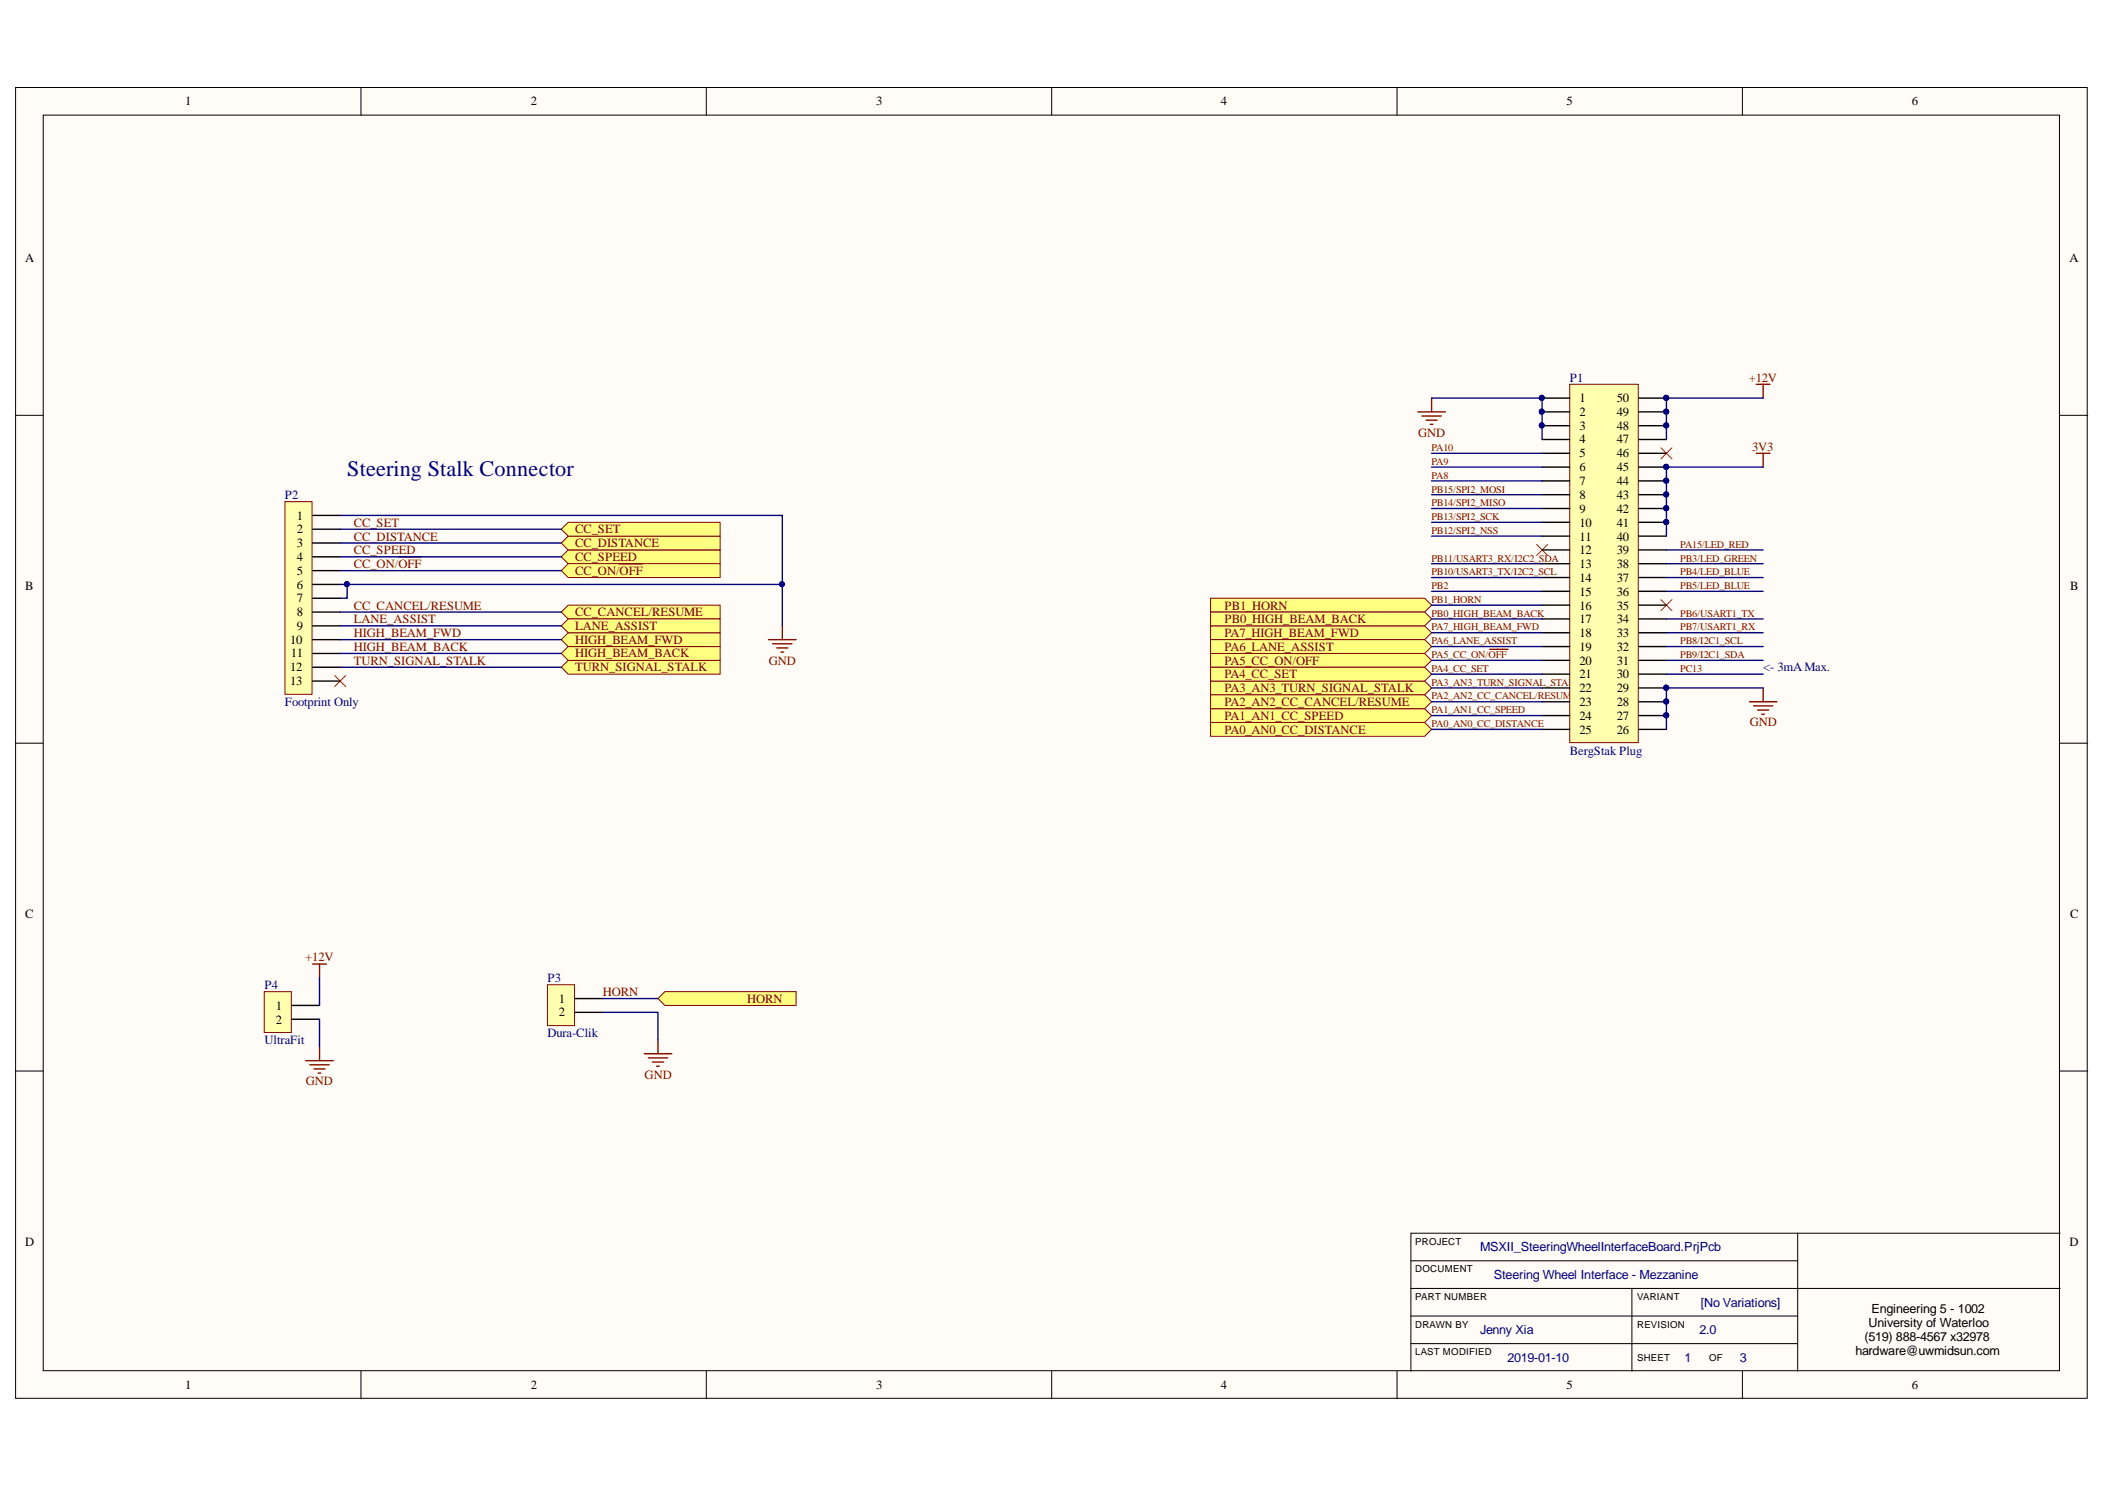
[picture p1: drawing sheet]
<svg xmlns="http://www.w3.org/2000/svg" width="297mm" height="210mm" viewBox="0 0 297 210" stroke-linecap="round" stroke-linejoin="round" font-family="sans-serif">
<g fill="#fffcf8" stroke="#000" stroke-width=".14">
<path d="M2.2 12.3h292.3v185h-292.3z"/>
<path d="M6.1 16.2h284.5v177.2h-284.5z"/>
</g>
<g fill="none" stroke="#000" stroke-width=".14">
<path d="M50.9 12.3v3.9M99.7 12.3v3.9M148.4 12.3v3.9M197.1 12.3v3.9M245.9 12.3v3.9M2.2 58.6h3.9M290.7 58.6h3.9M2.2 104.8h3.9M290.7 104.8h3.9M2.2 151.1h3.9M290.7 151.1h3.9M199.1 177.9h54.6"/>
<path d="M253.7 174h-54.6v19.4M253.7 174v19.4M253.7 174h37M50.9 193.4v3.9M99.7 193.4v3.9M148.4 193.4v3.9M197.1 193.4v3.9M199.1 189.5h54.6M199.1 181.8h91.6M199.1 185.6h54.6M230.3 181.8v11.6M245.9 193.4v3.9"/>
</g>
<g fill="none" stroke="#800000" stroke-width=".19">
<path d="M200.1 58.1h3.9M200.6 58.7h2.8M201.2 59.3h1.6M201.8 59.9h.4M202 56.2v1.9M247.8 54.2h2M248.8 54.2v2M247.8 63.9h2M248.8 63.9v2M210.2 91.6h2.6M246.8 99h3.9M247.4 99.6h2.8"/>
<path d="M248.8 97v2M248 100.2h1.6M248.6 100.7h.4"/>
</g>
<path d="M216.8 76.8l1.6 1.6M218.4 76.8l-1.6 1.6M234.4 63.2l1.5 1.5M235.9 63.2l-1.5 1.5M234.4 84.6l1.5 1.5M235.9 84.6l-1.5 1.5" fill="none" stroke="#f00" stroke-width=".14"/>
<path d="M221.5 54.2h9.7v50.6h-9.7z" fill="#ffffb0" stroke="#800000" stroke-width=".14"/>
<g fill="none" stroke="#000" stroke-width=".19">
<path d="M217.6 56.2h3.9M217.6 58.1h3.9M231.3 56.2h3.9M231.3 58.1h3.9M217.6 60h3.9M217.6 62h3.9M217.6 63.9h3.9M217.6 65.9h3.9M217.6 67.8h3.9M217.6 69.8h3.9M217.6 71.7h3.9M217.6 73.7h3.9"/>
<path d="M217.6 75.6h3.9M217.6 77.6h3.9M217.6 79.5h3.9M231.3 60h3.9M231.3 62h3.9M231.3 63.9h3.9M231.3 65.9h3.9M231.3 67.8h3.9M231.3 69.8h3.9M231.3 71.7h3.9M231.3 73.7h3.9M231.3 75.6h3.9"/>
<path d="M231.3 77.6h3.9M231.3 79.5h3.9M217.6 81.5h3.9M217.6 83.4h3.9M217.6 85.4h3.9M217.6 87.3h3.9M217.6 89.3h3.9M217.6 91.2h3.9M217.6 93.2h3.9M217.6 95.1h3.9M217.6 97h3.9M217.6 99h3.9"/>
<path d="M231.3 81.5h3.9M231.3 83.4h3.9M231.3 85.4h3.9M231.3 87.3h3.9M231.3 89.3h3.9M231.3 91.2h3.9M231.3 93.2h3.9M231.3 95.1h3.9M231.3 97h3.9M231.3 99h3.9M217.6 100.9h3.9M217.6 102.9h3.9"/>
<path d="M231.3 100.9h3.9M231.3 102.9h3.9"/>
</g>
<g fill="#000080" stroke="#000080" stroke-width=".14">
<circle cx="217.6" cy="56.1" r=".35"/>
<circle cx="217.6" cy="58.1" r=".35"/>
<circle cx="217.6" cy="60" r=".35"/>
<circle cx="235.1" cy="100.9" r=".35"/>
<circle cx="235.1" cy="99" r=".35"/>
<circle cx="235.1" cy="97" r=".35"/>
<circle cx="235.1" cy="73.6" r=".35"/>
<circle cx="235.1" cy="71.7" r=".35"/>
<circle cx="235.1" cy="69.7" r=".35"/>
<circle cx="235.1" cy="67.8" r=".35"/>
<circle cx="235.1" cy="65.9" r=".35"/>
<circle cx="235.1" cy="60" r=".35"/>
<circle cx="235.1" cy="58.1" r=".35"/>
<circle cx="235.1" cy="56.1" r=".35"/>
</g>
<g fill="#ffff80" stroke="#800000" stroke-width=".14">
<path d="M170.8 100h30.2l1 .9-1 1h-30.2z" fill-rule="evenodd"/>
<path d="M170.8 101.9h30.2l1 1-1 1h-30.2z" fill-rule="evenodd"/>
<path d="M170.8 96.1h30.2l1 .9-1 1h-30.2z" fill-rule="evenodd"/>
<path d="M170.8 98h30.2l1 1-1 1h-30.2z" fill-rule="evenodd"/>
<path d="M170.8 92.2h30.2l1 1-1 .9h-30.2z" fill-rule="evenodd"/>
</g>
<path d="M183 92.2h3.3" fill="none" stroke="#800000" stroke-width=".19"/>
<g fill="#ffff80" stroke="#800000" stroke-width=".14">
<path d="M170.8 94.1h30.2l1 1-1 1h-30.2z" fill-rule="evenodd"/>
<path d="M170.8 88.3h30.2l1 1-1 .9h-30.2z" fill-rule="evenodd"/>
<path d="M170.8 90.2h30.2l1 1-1 1h-30.2z" fill-rule="evenodd"/>
<path d="M170.8 84.4h30.2l1 1-1 .9h-30.2z" fill-rule="evenodd"/>
<path d="M170.8 86.3h30.2l1 1-1 1h-30.2z" fill-rule="evenodd"/>
</g>
<path d="M56.2 78.5h3.3M108.4 90.2h3.9M109 90.8h2.8M109.6 91.4h1.6M110.2 92h.4M110.4 88.3v1.9" fill="none" stroke="#800000" stroke-width=".19"/>
<path d="M47.2 95.3l1.6 1.6M48.8 95.3l-1.6 1.6" fill="none" stroke="#f00" stroke-width=".14"/>
<path d="M40.2 70.8h3.8v27.1h-3.8z" fill="#ffffb0" stroke="#800000" stroke-width=".14"/>
<g fill="none" stroke="#000" stroke-width=".19">
<path d="M44.1 72.7h3.9M44.1 74.7h3.9M44.1 76.6h3.9M44.1 78.5h3.9M44.1 80.5h3.9M44.1 82.4h3.9M44.1 84.4h3.9M44.1 86.3h3.9M44.1 88.3h3.9M44.1 90.2h3.9M44.1 92.2h3.9M44.1 94.1h3.9"/>
<path d="M44.1 96.1h3.9"/>
</g>
<path d="M77.3 138.9h3.8v5.8h-3.8z" fill="#ffffb0" stroke="#800000" stroke-width=".14"/>
<path d="M81.2 140.9h3.8M81.2 142.8h3.8" fill="none" stroke="#000" stroke-width=".19"/>
<path d="M90.9 148.6h3.9M91.5 149.2h2.7M92.1 149.8h1.5M92.7 150.4h.3M92.8 146.7v1.9" fill="none" stroke="#800000" stroke-width=".19"/>
<path d="M37.3 139.9h3.8v5.7h-3.8z" fill="#ffffb0" stroke="#800000" stroke-width=".14"/>
<path d="M41.2 141.8h3.9M41.2 143.8h3.9" fill="none" stroke="#000" stroke-width=".19"/>
<path d="M44.1 136h2M45.1 136v1.9M43.1 149.6h3.9M43.7 150.2h2.8M44.3 150.8h1.6M44.9 151.4h.4M45.1 147.7v1.9" fill="none" stroke="#800000" stroke-width=".19"/>
<g fill="#ffff80" stroke="#800000" stroke-width=".14">
<path d="M79.2 94.1l1-.9h21.4v1.9h-21.4z" fill-rule="evenodd"/>
<path d="M79.2 86.3l1-.9h21.4v1.9h-21.4z" fill-rule="evenodd"/>
<path d="M79.2 78.5l1-.9h21.4v1.9h-21.4z" fill-rule="evenodd"/>
<path d="M79.2 76.6l1-1h21.4v2h-21.4z" fill-rule="evenodd"/>
<path d="M92.8 140.9l1-1h18.5v1.9h-18.5z" fill-rule="evenodd"/>
<path d="M79.2 92.2l1-1h21.4v2h-21.4z" fill-rule="evenodd"/>
<path d="M79.2 90.2l1-.9h21.4v1.9h-21.4z" fill-rule="evenodd"/>
<path d="M79.2 88.3l1-1h21.4v2h-21.4z" fill-rule="evenodd"/>
<path d="M79.2 80.5l1-1h21.4v2h-21.4z" fill-rule="evenodd"/>
</g>
<path d="M87.4 79.5h3.2" fill="none" stroke="#800000" stroke-width=".19"/>
<path d="M79.2 74.7l1-1h21.4v1.9h-21.4z" fill-rule="evenodd" fill="#ffff80" stroke="#800000" stroke-width=".14"/>
<g fill="none" stroke="#000080" stroke-width=".19">
<path d="M202 56.2h15.6v5.8M248.8 56.2h-13.6v5.8M48 72.7h62.4v9.7M48 74.7h31.2M48 76.6h31.2M48 78.5h31.2M202 79.5h15.6M202 75.6h15.6M202 73.7h15.6M202 71.7h15.6M202 69.8h15.6M202 67.8h15.6"/>
<path d="M202 65.9h15.6M202 63.9h15.6M235.2 79.5h13.6M235.2 77.6h13.6M248.8 65.9h-13.6v9.7M48 82.4h62.4v5.9M48 80.5h31.2M48 86.3h31.2M48 88.3h31.2M48 90.2h31.2M48 92.2h31.2M48 94.1h31.2"/>
<path d="M49 82.4v2h-1M202 81.5h15.6M202 95.1h15.6M202 93.2h15.6M202 91.2h15.6M202 89.3h15.6M202 87.3h15.6M202 83.4h15.6M202 99h15.6M202 97h15.6M202 85.4h15.6M235.2 81.5h13.6"/>
<path d="M235.2 95.1h13.6M235.2 93.2h13.6M235.2 91.2h13.6M235.2 89.3h13.6M235.2 87.3h13.6M235.2 83.4h13.6M248.8 97h-13.6v5.9M202 102.9h15.6M202 100.9h15.6M45.1 137.9v3.9M45.1 143.8v3.9M85 142.8h7.8v3.9"/>
<path d="M85 140.9h7.8"/>
</g>
<g fill="#000080" stroke="#000080" stroke-width=".14">
<circle cx="217.6" cy="60" r=".35"/>
<circle cx="217.6" cy="58.1" r=".35"/>
<circle cx="217.6" cy="56.1" r=".35"/>
<circle cx="235.1" cy="60" r=".35"/>
<circle cx="235.1" cy="58.1" r=".35"/>
<circle cx="235.1" cy="56.1" r=".35"/>
<circle cx="235.1" cy="65.9" r=".35"/>
<circle cx="235.1" cy="67.8" r=".35"/>
<circle cx="235.1" cy="69.7" r=".35"/>
<circle cx="235.1" cy="71.7" r=".35"/>
<circle cx="235.1" cy="73.6" r=".35"/>
<circle cx="235.1" cy="100.9" r=".35"/>
<circle cx="235.1" cy="99" r=".35"/>
<circle cx="235.1" cy="97" r=".35"/>
<circle cx="48.9" cy="82.4" r=".35"/>
<circle cx="110.3" cy="82.4" r=".35"/>
</g>
<text font-size="3.1" fill="#000080" x="49" y="67.1">Steering Stalk Connector</text>
<g font-size="1.8">
<text x="26.1" y="14.9">1</text>
<text x="74.9" y="14.9">2</text>
<text x="123.6" y="14.9">3</text>
<text x="172.3" y="14.9">4</text>
<text x="221" y="14.9">5</text>
<text x="269.8" y="14.9">6</text>
<text x="3.6" y="37">A</text>
<text x="292" y="37">A</text>
<text x="222.9" y="56.7">1</text>
<text x="222.9" y="58.7">2</text>
<text x="228.1" y="58.7">49</text>
<text x="228.1" y="56.7">50</text>
<text x="222.9" y="60.6">3</text>
<text x="222.9" y="62.6">4</text>
<text x="222.9" y="64.5">5</text>
<text x="228.1" y="64.5">46</text>
<text x="228.1" y="62.6">47</text>
<text x="228.1" y="60.6">48</text>
<text x="222.9" y="66.4">6</text>
<text x="222.9" y="68.4">7</text>
<text x="222.9" y="70.3">8</text>
<text x="228.1" y="70.3">43</text>
<text x="228.1" y="68.4">44</text>
<text x="228.1" y="66.4">45</text>
<text x="41.9" y="73.3">1</text>
<text x="41.9" y="75.2">2</text>
<text x="41.9" y="77.2">3</text>
<text x="222.9" y="72.4">9</text>
<text x="222.9" y="74.3">10</text>
<text x="222.9" y="76.3">11</text>
<text x="228.1" y="76.3">40</text>
<text x="228.1" y="74.3">41</text>
<text x="228.1" y="72.4">42</text>
<text x="3.6" y="83.3">B</text>
<text x="41.9" y="79.1">4</text>
<text x="41.9" y="81.1">5</text>
<text x="41.9" y="83">6</text>
<text x="222.9" y="78.2">12</text>
<text x="222.9" y="80.1">13</text>
<text x="222.9" y="82.1">14</text>
<text x="228.1" y="82.1">37</text>
<text x="228.1" y="80.1">38</text>
<text x="228.1" y="78.2">39</text>
<text x="292.1" y="83.3">B</text>
<text x="41.9" y="85">7</text>
<text x="41.9" y="86.9">8</text>
<text x="41.9" y="88.9">9</text>
<text x="222.9" y="84">15</text>
<text x="222.9" y="86">16</text>
<text x="222.9" y="87.9">17</text>
<text x="222.9" y="89.9">18</text>
<text x="228.1" y="89.9">33</text>
<text x="228.1" y="87.9">34</text>
<text x="228.1" y="86">35</text>
<text x="228.1" y="84">36</text>
<text x="41" y="90.8">10</text>
<text x="41" y="94.7">12</text>
<text x="41" y="92.7">11</text>
<text x="222.9" y="91.8">19</text>
<text x="222.9" y="93.8">20</text>
<text x="222.9" y="95.7">21</text>
<text x="228.1" y="95.7">30</text>
<text x="228.1" y="93.8">31</text>
<text x="228.1" y="91.8">32</text>
<text x="41" y="96.6">13</text>
<text x="222.9" y="97.6">22</text>
<text x="222.9" y="99.6">23</text>
<text x="222.9" y="101.5">24</text>
<text x="228.1" y="101.5">27</text>
<text x="228.1" y="99.6">28</text>
<text x="228.1" y="97.6">29</text>
<text x="222.9" y="103.5">25</text>
<text x="228.1" y="103.5">26</text>
<text x="3.6" y="129.5">C</text>
<text x="292.1" y="129.5">C</text>
<text x="38.9" y="142.5">1</text>
<text x="78.9" y="141.4">1</text>
<text x="78.9" y="143.4">2</text>
<text x="38.9" y="144.4">2</text>
<text x="3.6" y="175.8">D</text>
<text x="292" y="175.8">D</text>
<text x="264.1" y="185.2">Engineering 5 - 1002</text>
<text x="261.8" y="191.2">hardware@uwmidsun.com</text>
<text x="263.1" y="189.2">(519) 888-4567 x32978</text>
<text x="263.7" y="187.2">University of Waterloo</text>
<text x="26.1" y="196">1</text>
<text x="74.9" y="196">2</text>
<text x="123.6" y="196">3</text>
<text x="172.3" y="196">4</text>
<text x="221" y="196">5</text>
<text x="269.8" y="196">6</text>
</g>
<g font-size="1.8" fill="#000080">
<text x="221.5" y="53.9">P1</text>
<text x="40.2" y="70.3">P2</text>
<text x="248.8" y="94.7">&lt;- 3mA Max.</text>
<text x="40.2" y="99.6">Footprint Only</text>
<text x="221.5" y="106.4">BergStak Plug</text>
<text x="37.3" y="139.5">P4</text>
<text x="77.3" y="138.6">P3</text>
<text x="37.3" y="147.3">UltraFit</text>
<text x="77.3" y="146.3">Dura-Clik</text>
<text x="208.8" y="176.5">MSXII_SteeringWheelInterfaceBoard.PrjPcb</text>
<text x="210.8" y="180.4">Steering Wheel Interface - Mezzanine</text>
<text x="240" y="184.3">[No Variations]</text>
<text x="208.8" y="188.2">Jenny Xia</text>
<text x="239.8" y="188.2">2.0</text>
<text x="212.7" y="192.1">2019-01-10</text>
<text x="237.7" y="192.1">1</text>
<text x="245.5" y="192.1">3</text>
</g>
<g font-size="1.8" fill="#800000">
<text x="246.8" y="53.9">+12V</text>
<text x="200.1" y="61.6">GND</text>
<text x="247.3" y="63.6">3V3</text>
<text x="49.9" y="74.3">CC_SET</text>
<text x="49.9" y="76.3">CC_DISTANCE</text>
<text x="81.2" y="77.2">CC_DISTANCE</text>
<text x="81.2" y="75.2">CC_SET</text>
<text x="49.9" y="78.2">CC_SPEED</text>
<text x="49.9" y="80.1">CC_ON/OFF</text>
<text x="81.2" y="79.1">CC_SPEED</text>
<text x="81.2" y="81.1">CC_ON/OFF</text>
<text x="49.9" y="86">CC_CANCEL/RESUME</text>
<text x="49.9" y="87.9">LANE_ASSIST</text>
<text x="49.9" y="89.9">HIGH_BEAM_FWD</text>
<text x="81.2" y="86.9">CC_CANCEL/RESUME</text>
<text x="81.2" y="88.9">LANE_ASSIST</text>
<text x="172.8" y="89.9">PA7_HIGH_BEAM_FWD</text>
<text x="172.8" y="86">PB1_HORN</text>
<text x="172.8" y="87.9">PB0_HIGH_BEAM_BACK</text>
<text x="49.9" y="91.8">HIGH_BEAM_BACK</text>
<text x="49.9" y="93.8">TURN_SIGNAL_STALK</text>
<text x="81.2" y="94.7">TURN_SIGNAL_STALK</text>
<text x="81.2" y="92.7">HIGH_BEAM_BACK</text>
<text x="81.2" y="90.8">HIGH_BEAM_FWD</text>
<text x="108.5" y="93.8">GND</text>
<text x="172.8" y="93.8">PA5_CC_ON/OFF</text>
<text x="172.8" y="95.7">PA4_CC_SET</text>
<text x="172.8" y="91.8">PA6_LANE_ASSIST</text>
<text x="172.8" y="101.5">PA1_AN1_CC_SPEED</text>
<text x="172.8" y="97.6">PA3_AN3_TURN_SIGNAL_STALK</text>
<text x="172.8" y="99.6">PA2_AN2_CC_CANCEL/RESUME</text>
<text x="172.8" y="103.5">PA0_AN0_CC_DISTANCE</text>
<text x="246.9" y="102.5">GND</text>
<text x="43.1" y="135.6">+12V</text>
<text x="85" y="140.5">HORN</text>
<text x="105.4" y="141.4">HORN</text>
<text x="43.2" y="153.1">GND</text>
<text x="91" y="152.2">GND</text>
</g>
<g font-size="1.4" fill="#800000">
<text x="202" y="63.7">PA10</text>
<text x="202" y="65.6">PA9</text>
<text x="202" y="67.5">PA8</text>
<text x="202" y="69.5">PB15/SPI2_MOSI</text>
<text x="202" y="71.4">PB14/SPI2_MISO</text>
<text x="202" y="73.4">PB13/SPI2_SCK</text>
<text x="202" y="75.3">PB12/SPI2_NSS</text>
<text x="237.1" y="77.3">PA15/LED_RED</text>
<text x="202" y="79.2">PB11/USART3_RX/I2C2_SDA</text>
<text x="202" y="81.2">PB10/USART3_TX/I2C2_SCL</text>
<text x="202" y="83.1">PB2</text>
<text x="237.1" y="79.2">PB3/LED_GREEN</text>
<text x="237.1" y="81.2">PB4/LED_BLUE</text>
<text x="237.1" y="83.1">PB5/LED_BLUE</text>
<text x="202" y="85.1">PB1_HORN</text>
<text x="202" y="87">PB0_HIGH_BEAM_BACK</text>
<text x="202" y="88.9">PA7_HIGH_BEAM_FWD</text>
<text x="237.1" y="87">PB6/USART1_TX</text>
<text x="237.1" y="88.9">PB7/USART1_RX</text>
<text x="202" y="90.9">PA6_LANE_ASSIST</text>
<text x="202" y="92.8">PA5_CC_ON/OFF</text>
<text x="202" y="94.8">PA4_CC_SET</text>
<text x="237.1" y="90.9">PB8/I2C1_SCL</text>
<text x="237.1" y="92.8">PB9/I2C1_SDA</text>
<text x="237.1" y="94.8">PC13</text>
<text x="202" y="96.7">PA3_AN3_TURN_SIGNAL_STALK</text>
<text x="202" y="98.7">PA2_AN2_CC_CANCEL/RESUME</text>
<text x="202" y="100.6">PA1_AN1_CC_SPEED</text>
<text x="202" y="102.6">PA0_AN0_CC_DISTANCE</text>
</g>
<g font-size="1.4">
<text x="199.7" y="175.6">PROJECT</text>
<text x="199.7" y="179.5">DOCUMENT</text>
<text x="199.7" y="183.4">PART NUMBER</text>
<text x="231" y="183.4">VARIANT</text>
<text x="199.7" y="187.3">DRAWN BY</text>
<text x="199.7" y="191.2">LAST MODIFIED</text>
<text x="231" y="187.3">REVISION</text>
<text x="231" y="192">SHEET</text>
<text x="241.2" y="192">OF</text>
</g>
</svg>
